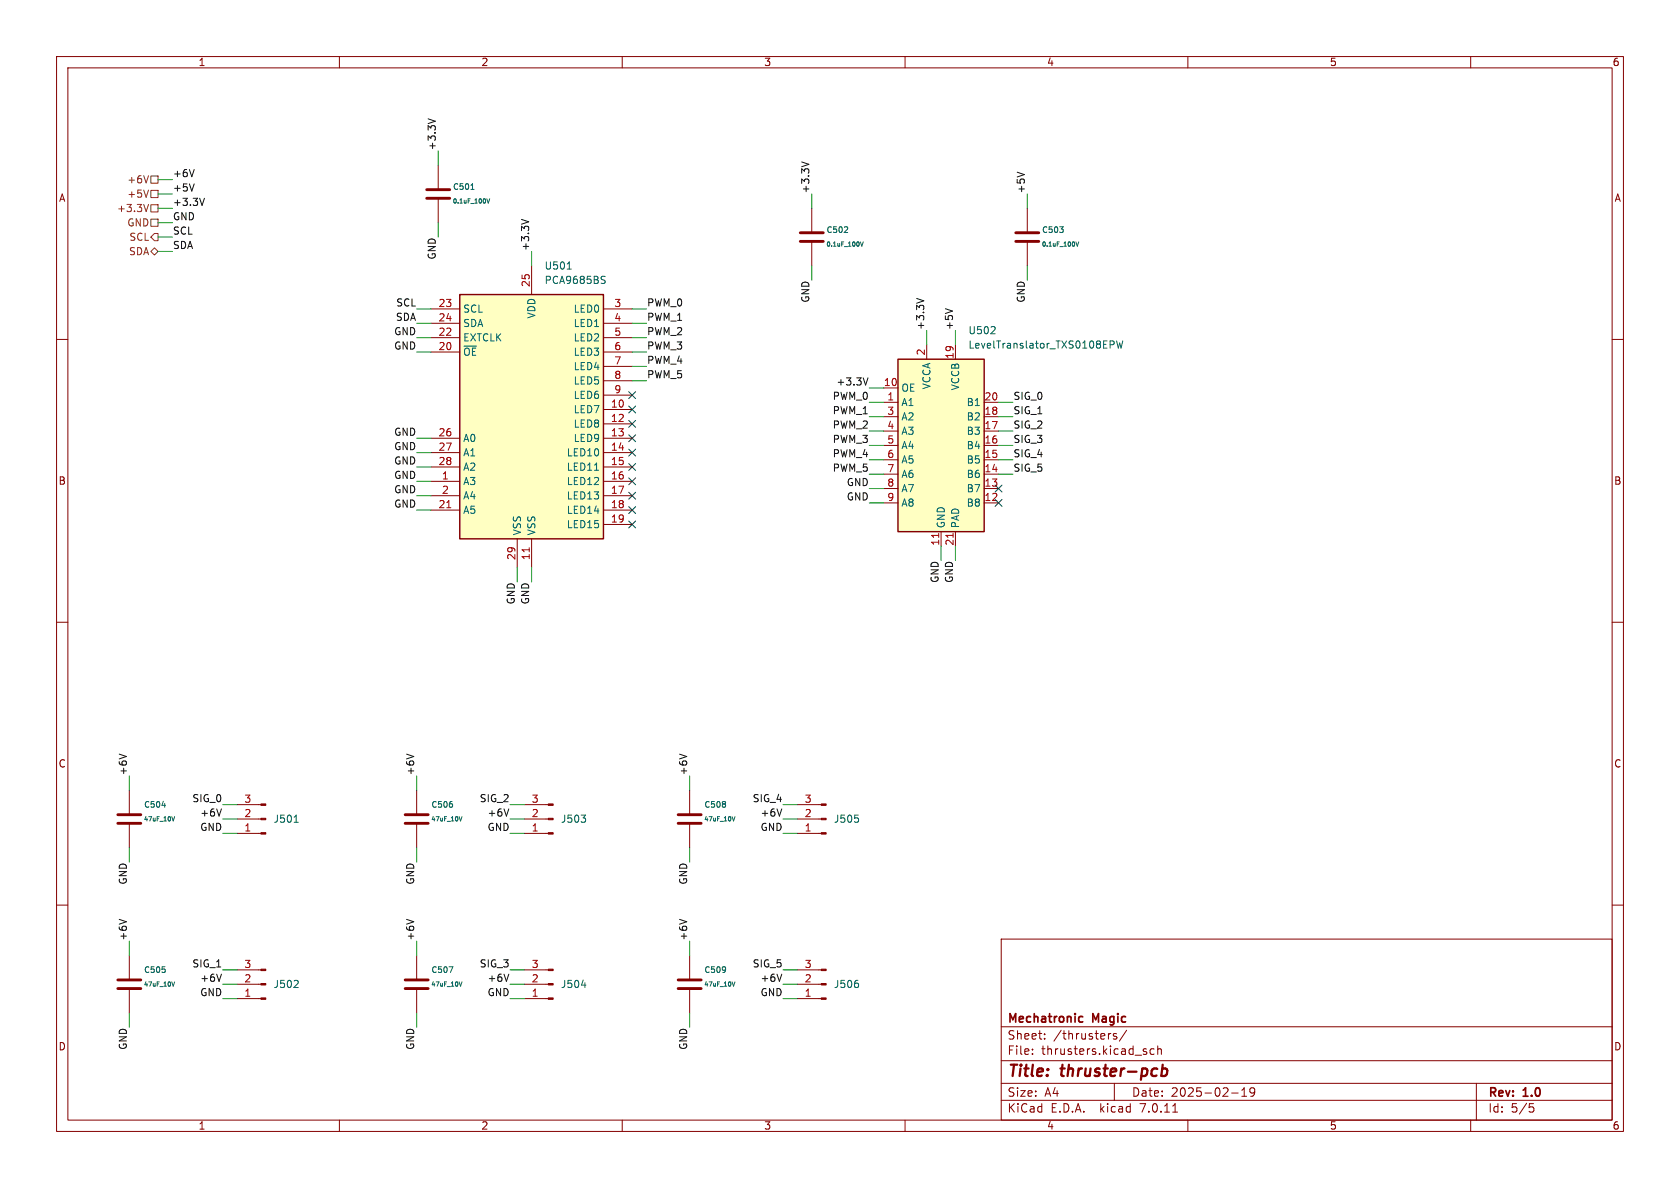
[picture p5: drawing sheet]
<svg xmlns="http://www.w3.org/2000/svg" width="297mm" height="210mm" viewBox="0 0 297 210" stroke-linecap="round" stroke-linejoin="round" font-family="sans-serif">
<g fill="none" stroke="#840000" stroke-width=".18">
<path d="M10 10h277v190h-277zM12 12h273v186h-273zM60 10v2M110 10v2M160 10v2M210 10v2M260 10v2M77.5 29.2v4.3M77.5 35.1v4.3M143.5 36.8v4.3M181.6 36.8v4.3M10 60h2"/>
<path d="M76.2 59.7h5.1M76.2 54.6h5.1M76.2 57.2h5.1M94 47v5.1M106.7 59.7h5.1M106.7 54.6h5.1M106.7 57.2h5.1M143.5 42.7v4.3M181.6 42.7v4.3M285 60h2M76.2 77.5h5.1M76.2 62.2h5.1"/>
<path d="M106.7 72.4h5.1M106.7 74.9h5.1M106.7 77.5h5.1M106.7 62.2h5.1M106.7 64.8h5.1M106.7 67.3h5.1M106.7 69.9h5.1M156.2 71.1h2.5M156.2 68.6h2.5M156.2 78.7h2.5M156.2 76.2h2.5M156.2 73.7h2.5"/>
<path d="M163.8 61v2.5M168.9 61v2.5M174 71.1h2.5M174 78.7h2.5M174 76.2h2.5M174 73.7h2.5M76.2 85.1h5.1M76.2 80h5.1M76.2 82.6h5.1M76.2 87.6h5.1M76.2 90.2h5.1M91.4 95.3v5"/>
<path d="M94 95.3v5M106.7 85.1h5.1M106.7 80h5.1M106.7 82.6h5.1M106.7 87.6h5.1M106.7 90.2h5.1M106.7 92.7h5.1M156.2 88.9h2.5M156.2 86.4h2.5M156.2 83.8h2.5M156.2 81.3h2.5M166.4 94v2.5"/>
<path d="M168.9 94v2.5M174 88.9h2.5M174 86.4h2.5M174 83.8h2.5M174 81.3h2.5M10 110h2M285 110h2M22.9 139.7v4.3M73.7 139.7v4.3M121.9 139.7v4.3M10 160h2M22.9 145.5v4.4"/>
<path d="M41.9 142.2h4.2M41.9 144.8h4.2M41.9 147.3h4.2M73.7 145.5v4.4M92.7 142.2h4.2M92.7 144.8h4.2M92.7 147.3h4.2M121.9 145.5v4.4M141 142.2h4.2M141 144.8h4.2M141 147.3h4.2M285 160h2"/>
<path d="M22.9 168.9v4.3M22.9 174.8v4.3M41.9 171.5h4.2M41.9 174h4.2M41.9 176.5h4.2M73.7 168.9v4.3M73.7 174.8v4.3M92.7 171.5h4.2M92.7 174h4.2M92.7 176.5h4.2M121.9 168.9v4.3M121.9 174.8v4.3"/>
<path d="M141 171.5h4.2M141 174h4.2M141 176.5h4.2M177 166h108v32h-108zM60 198v2M110 198v2M160 198v2M177 194.5h108M177 191.5h108M177 187.5h108M177 181.5h108M182.5 186.3v.1"/>
<path d="M182.5 185.5v.1M184.7 183.6v.1M184.7 182.8v.1M196.2 182.7h.2M197 191.5v3M197.4 182.8l-.4-.1-.2 .2 .1 .2 .5 .2v.3h-.6M199.2 182.1l-1.3 2M202.7 186v.3M204 185.5l-.4-.1-.3 .3v.4l.2 .2h.5M204.7 185.5l.2-.1 .3 .1 .1 .9M204.7 184.9v1.5M207.3 196.6h.9"/>
<path d="M210 198v2M217.7 193.2h1.2M219.5 193.8h.9M219.5 192.7l.5-.4v1.5M221.8 192.9l-.3 .3h-.3l-.2-.3 .1-.5 .4-.1 .2 .1a.99 .99 0 0 1-.3 1.4h-.3M260 198v2M261 191.5v6.5M270.4 195.1h.7M270.5 195.7h.4l.3 .3-.2 .5-.5 .1"/>
</g>
<path d="M205.5 189l.2-.1 .5 .1 .2 .3-.1 .5a.66 .66 0 0 1-1 .3M205.6 188.2l-.3 2" fill="none" stroke="#840000" stroke-width=".4"/>
<path d="M190.8 179.8h.6M190.8 180.6h.6" fill="none" stroke="#840000" stroke-width=".3"/>
<g fill="none" stroke="#840000" stroke-width=".51">
<path d="M75.4 35.1h4.1M75.4 33.5h4.1M141.5 42.7h4M141.5 41.1h4M179.6 42.7h4M179.6 41.1h4M20.8 145.5h4.1M20.8 144h4.1M71.6 145.5h4.1M71.6 144h4.1M119.9 145.5h4.1M119.9 144h4.1"/>
<path d="M20.8 174.8h4.1M20.8 173.2h4.1M71.6 174.8h4.1M71.6 173.2h4.1M119.9 174.8h4.1M119.9 173.2h4.1"/>
</g>
<g fill="none" stroke="#006464" stroke-width=".18">
<path d="M83.2 33.5h.6M86.1 35.1l.2 .8 .3-.8M100.3 47.6h.7M106.5 49.4l.4 .2 .1 .3-.3 .2h-.3M106.5 48.8l.5 .1M149.2 41.1h.7M149.8 40.2v.3M152.1 42.8l.3 .7 .2-.7M175.1 59h.8M175.9 57.9v.4M187.3 40.1h.7l-.4 .4M187.9 40.6v.4"/>
<path d="M190.2 42.8l.3 .7 .2-.7M196.3 60.3h.4l.3 .2-.1 .4h-.6M197.4 60.3l.3 1.2 .2-.9 .3 .9 .3-1.2M105.1 83.1h.7M28.6 142.4h.7M30.4 144.4l.2 .7 .3-.7M52 145.4h.7M80 142.2v.4M81.2 144.4l.2 .7 .3-.7M102.7 144.1h.8l-.4 .5M103.4 144.6l.1 .2-.1 .5M128.2 141.8v.2"/>
<path d="M128.2 142.2v.4M129.4 144.4l.3 .7 .2-.7M151.1 144.1h.6M151.7 144.6l.1 .2-.1 .5M29.2 171.4v.4M30.4 173.6l.2 .7 .3-.7M52.6 173.4l.1 .1v.3l-.8 .8h.8M79.4 170.9h.7l-.5 1M81.2 173.6l.2 .7 .3-.7M102.8 174.1h.8M128.2 171v.7M128.3 171.3l-.1 .1"/>
<path d="M129.4 173.6l.3 .7 .2-.7M151.7 173.8l.1 .2-.1 .5"/>
</g>
<g fill="#840000" stroke="#840000" stroke-width=".18">
<path d="M145.2 171.3h.8v.3h-.8z"/>
<path d="M145.2 173.9h.8v.2h-.8z"/>
<path d="M145.2 176.4h.8v.3h-.8z"/>
<path d="M46.1 142.1h.9v.3h-.9z"/>
<path d="M46.1 144.7h.9v.2h-.9z"/>
<path d="M46.1 147.2h.9v.2h-.9z"/>
<path d="M96.9 142.1h.9v.3h-.9z"/>
<path d="M96.9 144.7h.9v.2h-.9z"/>
<path d="M96.9 147.2h.9v.2h-.9z"/>
<path d="M96.9 171.3h.9v.3h-.9z"/>
<path d="M96.9 173.9h.9v.2h-.9z"/>
<path d="M96.9 176.4h.9v.3h-.9z"/>
<path d="M145.2 142.1h.8v.3h-.8z"/>
<path d="M145.2 144.7h.8v.2h-.8z"/>
<path d="M145.2 147.2h.8v.2h-.8z"/>
<path d="M46.1 171.3h.9v.3h-.9z"/>
<path d="M46.1 173.9h.9v.2h-.9z"/>
<path d="M46.1 176.4h.9v.3h-.9z"/>
</g>
<g fill="#ffffc2" stroke="#ffffc2" stroke-width=".18">
<path d="M158.7 63.5h15.3v30.5h-15.3z"/>
<path d="M81.3 52.1h25.4v43.2h-25.4z"/>
</g>
<path d="M81.3 52.1h25.4v43.2h-25.4zM158.7 63.5h15.3v30.5h-15.3z" fill="none" stroke="#840000" stroke-width=".25"/>
<path d="M79 89.8h.7M93.6 96.8v.7M166 94.3v.7M168.5 94.3v.7" fill="none" stroke="#a90000" stroke-width=".18"/>
<path d="M26.3 33.6l-.5 1.3M26.3 31.1l-.5 1.2M26.3 36.1l-.5 1.3M26.7 33.7h1.2v1.2h-1.2zM26.7 31.1h1.2v1.3h-1.2zM26.7 36.2h1.2v1.3h-1.2zM26.7 38.7h1.2v1.3h-1.2zM26.7 41.9l.6-.6h.6v1.2h-.6zM26.7 44.5l.6-.7 .6 .7-.6 .6z" fill="none" stroke="#725600" stroke-width=".18"/>
<g fill="none" stroke="#0f0f0f" stroke-width=".18">
<path d="M34.3 32.5l-.4 1.3M34.3 30l-.4 1.2M36.1 35l-.4 1.3M75.7 21l1.3 .4M92.2 38.8l1.3 .4M141.7 28.6l1.3 .4M179.8 30.4l1.3 .5M162 52.8l1.3 .4M167.1 54.6l1.3 .4M153.4 66.8l-.4 1.3M21.1 133.3l1.2 .4M71.9 133.3l1.2 .4"/>
<path d="M120.1 133.3l1.3 .4M39.1 143l-.4 1.3M89.9 143l-.4 1.3M138.2 143l-.4 1.3M21.1 162.5l1.2 .4M39.1 172.2l-.4 1.3M71.9 162.5l1.2 .4M89.9 172.2l-.4 1.3M120.1 162.5l1.3 .4M138.2 172.2l-.4 1.3"/>
</g>
<g fill="none" stroke="#009600" stroke-width=".18">
<path d="M27.9 36.8h2.6M27.9 39.4h2.6M27.9 31.8h2.6M27.9 34.3h2.6M77.5 26.7v2.5M77.5 39.4v2.5M143.5 34.3v2.5M181.6 34.3v2.5M27.9 41.9h2.6M27.9 44.5h2.6M73.7 57.2h2.5M73.7 59.7h2.5"/>
<path d="M73.7 54.6h2.5M94 44.5v2.5M111.8 57.2h2.5M111.8 59.7h2.5M111.8 54.6h2.5M143.5 47v2.5M163.8 58.4v2.6M168.9 58.4v2.6M181.6 47v2.5M73.7 62.2h2.5M73.7 77.5h2.5M111.8 62.2h2.5"/>
<path d="M111.8 67.3h2.5M111.8 64.8h2.5M153.7 78.7h2.5M153.7 73.7h2.5M153.7 68.6h2.5M153.7 71.1h2.5M153.7 76.2h2.5M176.5 78.7h2.6M176.5 73.7h2.6M176.5 71.1h2.6M176.5 76.2h2.6M73.7 82.6h2.5"/>
<path d="M73.7 80h2.5M73.7 85.1h2.5M73.7 90.2h2.5M73.7 87.6h2.5M153.7 86.4h2.5M153.7 81.3h2.5M153.7 88.9h2.5M153.7 83.8h2.5M166.4 96.5v2.6M168.9 96.5v2.6M176.5 81.3h2.6M176.5 83.8h2.6"/>
<path d="M91.4 100.3v2.6M94 100.3v2.6M22.9 137.2v2.5M73.7 137.2v2.5M121.9 137.2v2.5M22.9 149.9v2.5M39.4 144.8h2.5M39.4 147.3h2.5M39.4 142.2h2.5M73.7 149.9v2.5M90.2 144.8h2.5M90.2 147.3h2.5"/>
<path d="M90.2 142.2h2.5M121.9 149.9v2.5M138.4 144.8h2.6M138.4 147.3h2.6M138.4 142.2h2.6M22.9 166.4v2.5M22.9 179.1v2.5M39.4 171.5h2.5M39.4 174h2.5M39.4 176.5h2.5M73.7 166.4v2.5M73.7 179.1v2.5"/>
<path d="M90.2 171.5h2.5M90.2 174h2.5M90.2 176.5h2.5M121.9 166.4v2.5M121.9 179.1v2.5M138.4 171.5h2.6M138.4 174h2.6M138.4 176.5h2.6"/>
</g>
<g fill="none" stroke="#000084" stroke-width=".18">
<path d="M111.2 79.4l1.2 1.2M111.2 74.3l1.2 1.2M111.2 76.9l1.2 1.2M111.2 69.2l1.2 1.3M111.2 71.8l1.2 1.2M112.4 79.4l-1.2 1.2M112.4 74.3l-1.2 1.2M112.4 76.9l-1.2 1.2M112.4 69.2l-1.2 1.3M112.4 71.8l-1.2 1.2M111.2 92.1l1.2 1.2M111.2 84.5l1.2 1.2"/>
<path d="M111.2 81.9l1.2 1.3M111.2 87l1.2 1.2M111.2 89.6l1.2 1.2M112.4 92.1l-1.2 1.2M112.4 84.5l-1.2 1.2M112.4 81.9l-1.2 1.3M112.4 87l-1.2 1.2M112.4 89.6l-1.2 1.2M175.9 88.3l1.2 1.2M175.9 85.8l1.2 1.2M177.1 88.3l-1.2 1.2M177.1 85.8l-1.2 1.2"/>
</g>
<g font-size="2.8" fill="#840000">
<text x="178" y="190.9">Title:</text>
<text x="187.7" y="190.9">thruster-pcb</text>
</g>
<g font-size="2.1" fill="#840000">
<text x="178" y="184">Sheet:</text>
<text x="178" y="181.2">Mechatronic</text>
<text x="186.2" y="184">/thrusters/</text>
<text x="193.2" y="181.2">Magic</text>
<text x="178" y="186.7">File:</text>
<text x="184.1" y="186.7">thrusters.kicad_sch</text>
<text x="178" y="196.9">KiCad</text>
<text x="178" y="194.1">Size:</text>
<text x="184.7" y="194.1">A4</text>
<text x="185.7" y="196.9">E.D.A.</text>
<text x="194.6" y="196.9">kicad</text>
<text x="200" y="194.1">Date:</text>
<text x="201.8" y="196.9">7.0.11</text>
<text x="207" y="194.1">2025-02-19</text>
<text x="263" y="194.3">Rev:</text>
<text x="263" y="196.9">Id:</text>
<text x="267.1" y="196.9">5/5</text>
<text x="269.4" y="194.3">1.0</text>
</g>
<g font-size="1.8" fill="#840000">
<text x="35" y="11.9">1</text>
<text x="85" y="11.9">2</text>
<text x="135" y="11.9">3</text>
<text x="185" y="11.9">4</text>
<text x="235" y="11.9">5</text>
<text x="285" y="11.9">6</text>
<text x="10.3" y="35.9">A</text>
<text x="285.3" y="35.9">A</text>
<text x="10.3" y="85.9">B</text>
<text x="285.3" y="85.9">B</text>
<text x="10.3" y="135.9">C</text>
<text x="285.3" y="135.9">C</text>
<text x="10.3" y="185.9">D</text>
<text x="285.3" y="185.9">D</text>
<text x="35" y="199.9">1</text>
<text x="85" y="199.9">2</text>
<text x="135" y="199.9">3</text>
<text x="185" y="199.9">4</text>
<text x="235" y="199.9">5</text>
<text x="285" y="199.9">6</text>
</g>
<g font-size="1.8" fill="#0f0f0f">
<text x="77.1" y="26.7" transform="rotate(-90 77.1 26.7)">+3.3V</text>
<text x="30.5" y="33.9">+5V</text>
<text x="30.5" y="31.4">+6V</text>
<text x="143.2" y="34.3" transform="rotate(-90 143.2 34.3)">+3.3V</text>
<text x="181.3" y="34.3" transform="rotate(-90 181.3 34.3)">+5V</text>
<text x="30.5" y="36.5">+3.3V</text>
<text x="30.5" y="41.6">SCL</text>
<text x="30.5" y="39">GND</text>
<text x="30.5" y="44.1">SDA</text>
<text x="77.1" y="46" transform="rotate(-90 77.1 46)">GND</text>
<text x="93.6" y="44.5" transform="rotate(-90 93.6 44.5)">+3.3V</text>
<text x="143.2" y="53.6" transform="rotate(-90 143.2 53.6)">GND</text>
<text x="181.3" y="53.6" transform="rotate(-90 181.3 53.6)">GND</text>
<text x="69.6" y="59.3">GND</text>
<text x="69.9" y="56.8">SDA</text>
<text x="69.9" y="54.3">SCL</text>
<text x="114.3" y="59.3">PWM_2</text>
<text x="114.3" y="54.3">PWM_0</text>
<text x="114.3" y="56.8">PWM_1</text>
<text x="163.5" y="58.4" transform="rotate(-90 163.5 58.4)">+3.3V</text>
<text x="168.6" y="58.4" transform="rotate(-90 168.6 58.4)">+5V</text>
<text x="69.6" y="61.9">GND</text>
<text x="114.3" y="61.9">PWM_3</text>
<text x="114.3" y="64.4">PWM_4</text>
<text x="114.3" y="67">PWM_5</text>
<text x="147.1" y="70.8">PWM_0</text>
<text x="147.8" y="68.2">+3.3V</text>
<text x="179.1" y="70.8">SIG_0</text>
<text x="69.6" y="77.1">GND</text>
<text x="147.1" y="75.9">PWM_2</text>
<text x="147.1" y="73.3">PWM_1</text>
<text x="179.1" y="75.9">SIG_2</text>
<text x="179.1" y="73.3">SIG_1</text>
<text x="69.6" y="82.2">GND</text>
<text x="69.6" y="79.7">GND</text>
<text x="147.1" y="80.9">PWM_4</text>
<text x="147.1" y="78.4">PWM_3</text>
<text x="147.1" y="83.5">PWM_5</text>
<text x="179.1" y="80.9">SIG_4</text>
<text x="179.1" y="78.4">SIG_3</text>
<text x="179.1" y="83.5">SIG_5</text>
<text x="69.6" y="84.7">GND</text>
<text x="69.6" y="87.3">GND</text>
<text x="69.6" y="89.8">GND</text>
<text x="149.6" y="88.6">GND</text>
<text x="149.6" y="86">GND</text>
<text x="91.1" y="106.9" transform="rotate(-90 91.1 106.9)">GND</text>
<text x="93.6" y="106.9" transform="rotate(-90 93.6 106.9)">GND</text>
<text x="166" y="103.1" transform="rotate(-90 166 103.1)">GND</text>
<text x="168.6" y="103.1" transform="rotate(-90 168.6 103.1)">GND</text>
<text x="22.5" y="137.2" transform="rotate(-90 22.5 137.2)">+6V</text>
<text x="73.3" y="137.2" transform="rotate(-90 73.3 137.2)">+6V</text>
<text x="121.6" y="137.2" transform="rotate(-90 121.6 137.2)">+6V</text>
<text x="33.9" y="141.9">SIG_0</text>
<text x="84.7" y="141.9">SIG_2</text>
<text x="133" y="141.9">SIG_4</text>
<text x="35.3" y="144.4">+6V</text>
<text x="35.3" y="147">GND</text>
<text x="86.1" y="144.4">+6V</text>
<text x="86.1" y="147">GND</text>
<text x="134.4" y="144.4">+6V</text>
<text x="134.4" y="147">GND</text>
<text x="22.5" y="156.5" transform="rotate(-90 22.5 156.5)">GND</text>
<text x="73.3" y="156.5" transform="rotate(-90 73.3 156.5)">GND</text>
<text x="121.6" y="156.5" transform="rotate(-90 121.6 156.5)">GND</text>
<text x="22.5" y="166.4" transform="rotate(-90 22.5 166.4)">+6V</text>
<text x="73.3" y="166.4" transform="rotate(-90 73.3 166.4)">+6V</text>
<text x="121.6" y="166.4" transform="rotate(-90 121.6 166.4)">+6V</text>
<text x="33.9" y="171.1">SIG_1</text>
<text x="35.3" y="173.6">+6V</text>
<text x="84.7" y="171.1">SIG_3</text>
<text x="86.1" y="173.6">+6V</text>
<text x="133" y="171.1">SIG_5</text>
<text x="134.4" y="173.6">+6V</text>
<text x="35.3" y="176.2">GND</text>
<text x="86.1" y="176.2">GND</text>
<text x="134.4" y="176.2">GND</text>
<text x="22.5" y="185.7" transform="rotate(-90 22.5 185.7)">GND</text>
<text x="73.3" y="185.7" transform="rotate(-90 73.3 185.7)">GND</text>
<text x="121.6" y="185.7" transform="rotate(-90 121.6 185.7)">GND</text>
</g>
<g font-size="1.8" fill="#725600">
<text x="22.4" y="35.2">+5V</text>
<text x="22.4" y="32.6">+6V</text>
<text x="20.6" y="37.7">+3.3V</text>
<text x="22.4" y="40.2">GND</text>
<text x="22.7" y="45.3">SDA</text>
<text x="22.8" y="42.8">SCL</text>
</g>
<g font-size="1.8" fill="#006464">
<text x="96.2" y="47.9">U501</text>
<text x="96.2" y="50.4">PCA9685BS</text>
<text x="81.8" y="55.5">SCL</text>
<text x="81.8" y="58">SDA</text>
<text x="94.8" y="56.4" transform="rotate(-90 94.8 56.4)">VDD</text>
<text x="101.3" y="55.5">LED0</text>
<text x="101.3" y="58">LED1</text>
<text x="171.1" y="59.3">U502</text>
<text x="81.8" y="63.1">~{OE}</text>
<text x="81.8" y="60.6">EXTCLK</text>
<text x="101.3" y="60.6">LED2</text>
<text x="101.3" y="63.1">LED3</text>
<text x="101.3" y="65.6">LED4</text>
<text x="171.1" y="61.8">LevelTranslator_TXS0108EPW</text>
<text x="101.3" y="68.2">LED5</text>
<text x="101.3" y="70.7">LED6</text>
<text x="159.3" y="72">A1</text>
<text x="159.3" y="69.4">OE</text>
<text x="164.7" y="68.9" transform="rotate(-90 164.7 68.9)">VCCA</text>
<text x="169.8" y="69.1" transform="rotate(-90 169.8 69.1)">VCCB</text>
<text x="170.8" y="72">B1</text>
<text x="101.3" y="73.3">LED7</text>
<text x="101.3" y="75.8">LED8</text>
<text x="159.3" y="74.5">A2</text>
<text x="159.3" y="77.1">A3</text>
<text x="170.8" y="77.1">B3</text>
<text x="170.8" y="74.5">B2</text>
<text x="81.8" y="78.3">A0</text>
<text x="81.8" y="80.9">A1</text>
<text x="81.8" y="83.4">A2</text>
<text x="100.1" y="80.9">LED10</text>
<text x="100.1" y="83.4">LED11</text>
<text x="101.3" y="78.3">LED9</text>
<text x="159.3" y="79.6">A4</text>
<text x="159.3" y="82.1">A5</text>
<text x="170.8" y="82.1">B5</text>
<text x="170.8" y="79.6">B4</text>
<text x="81.8" y="86">A3</text>
<text x="81.8" y="88.5">A4</text>
<text x="100.1" y="86">LED12</text>
<text x="100.1" y="88.5">LED13</text>
<text x="159.3" y="84.7">A6</text>
<text x="159.3" y="87.2">A7</text>
<text x="159.3" y="89.8">A8</text>
<text x="170.8" y="89.8">B8</text>
<text x="170.8" y="87.2">B7</text>
<text x="170.8" y="84.7">B6</text>
<text x="81.8" y="91">A5</text>
<text x="92.3" y="94.7" transform="rotate(-90 92.3 94.7)">VSS</text>
<text x="94.8" y="94.7" transform="rotate(-90 94.8 94.7)">VSS</text>
<text x="100.1" y="91">LED14</text>
<text x="100.1" y="93.6">LED15</text>
<text x="167.2" y="93.5" transform="rotate(-90 167.2 93.5)">GND</text>
<text x="169.8" y="93.5" transform="rotate(-90 169.8 93.5)">PAD</text>
<text x="48.3" y="145.6">J501</text>
<text x="99.1" y="145.6">J503</text>
<text x="147.3" y="145.6">J505</text>
<text x="48.3" y="174.9">J502</text>
<text x="99.1" y="174.9">J504</text>
<text x="147.3" y="174.9">J506</text>
</g>
<g font-size="1.8" fill="#a90000">
<text x="93.7" y="50.8" transform="rotate(-90 93.7 50.8)">25</text>
<text x="77.4" y="59.4">22</text>
<text x="77.4" y="54.4">23</text>
<text x="77.4" y="56.9">24</text>
<text x="108.5" y="54.4">3</text>
<text x="108.5" y="56.9">4</text>
<text x="108.5" y="59.4">5</text>
<text x="77.4" y="62">20</text>
<text x="108.5" y="62">6</text>
<text x="108.5" y="64.5">7</text>
<text x="163.6" y="62.9" transform="rotate(-90 163.6 62.9)">2</text>
<text x="168.7" y="63.5" transform="rotate(-90 168.7 63.5)">19</text>
<text x="108.5" y="67.1">8</text>
<text x="108.5" y="69.6">9</text>
<text x="156.2" y="68.3">10</text>
<text x="156.8" y="70.9">1</text>
<text x="173.9" y="70.9">20</text>
<text x="77.4" y="77.2">26</text>
<text x="107.9" y="72.1">10</text>
<text x="107.9" y="74.7">12</text>
<text x="107.9" y="77.2">13</text>
<text x="156.8" y="73.4">3</text>
<text x="156.8" y="75.9">4</text>
<text x="173.9" y="75.9">17</text>
<text x="173.9" y="73.4">18</text>
<text x="77.4" y="79.8">27</text>
<text x="77.4" y="82.3">28</text>
<text x="107.9" y="79.8">14</text>
<text x="107.9" y="82.3">15</text>
<text x="156.8" y="78.5">5</text>
<text x="156.8" y="81">6</text>
<text x="156.8" y="83.6">7</text>
<text x="173.9" y="83.6">14</text>
<text x="173.9" y="81">15</text>
<text x="173.9" y="78.5">16</text>
<text x="77.4" y="89.9">21</text>
<text x="78" y="84.8">1</text>
<text x="78" y="87.4">2</text>
<text x="107.9" y="84.8">16</text>
<text x="107.9" y="87.4">17</text>
<text x="107.9" y="89.9">18</text>
<text x="156.8" y="86.1">8</text>
<text x="156.8" y="88.6">9</text>
<text x="173.9" y="88.6">12</text>
<text x="173.9" y="86.1">13</text>
<text x="107.9" y="92.5">19</text>
<text x="91.2" y="99.1" transform="rotate(-90 91.2 99.1)">29</text>
<text x="93.7" y="99.1" transform="rotate(-90 93.7 99.1)">11</text>
<text x="166.1" y="96.6" transform="rotate(-90 166.1 96.6)">11</text>
<text x="168.7" y="96.6" transform="rotate(-90 168.7 96.6)">21</text>
<text x="43.1" y="142">3</text>
<text x="93.9" y="142">3</text>
<text x="142.2" y="142">3</text>
<text x="43.1" y="147.1">1</text>
<text x="43.1" y="144.5">2</text>
<text x="93.9" y="147.1">1</text>
<text x="93.9" y="144.5">2</text>
<text x="142.2" y="147.1">1</text>
<text x="142.2" y="144.5">2</text>
<text x="43.1" y="173.7">2</text>
<text x="43.1" y="171.2">3</text>
<text x="93.9" y="173.7">2</text>
<text x="93.9" y="171.2">3</text>
<text x="142.2" y="173.7">2</text>
<text x="142.2" y="171.2">3</text>
<text x="43.1" y="176.3">1</text>
<text x="93.9" y="176.3">1</text>
<text x="142.2" y="176.3">1</text>
</g>
<g font-size="1.4" fill="#006464">
<text x="80" y="33.8">C501</text>
<text x="146" y="41.4">C502</text>
<text x="184.1" y="41.4">C503</text>
<text x="25.4" y="143">C504</text>
<text x="76.2" y="143">C506</text>
<text x="124.4" y="143">C508</text>
<text x="25.4" y="172.2">C505</text>
<text x="76.2" y="172.2">C507</text>
<text x="124.4" y="172.2">C509</text>
</g>
<g font-size="1.1" fill="#006464">
<text x="79.9" y="36.2">0.1uF_100V</text>
<text x="146" y="43.8">0.1uF_100V</text>
<text x="184.1" y="43.8">0.1uF_100V</text>
<text x="25.3" y="145.4">47uF_10V</text>
<text x="76.1" y="145.4">47uF_10V</text>
<text x="124.4" y="145.4">47uF_10V</text>
<text x="25.3" y="174.6">47uF_10V</text>
<text x="76.1" y="174.6">47uF_10V</text>
<text x="124.4" y="174.6">47uF_10V</text>
</g>
</svg>
